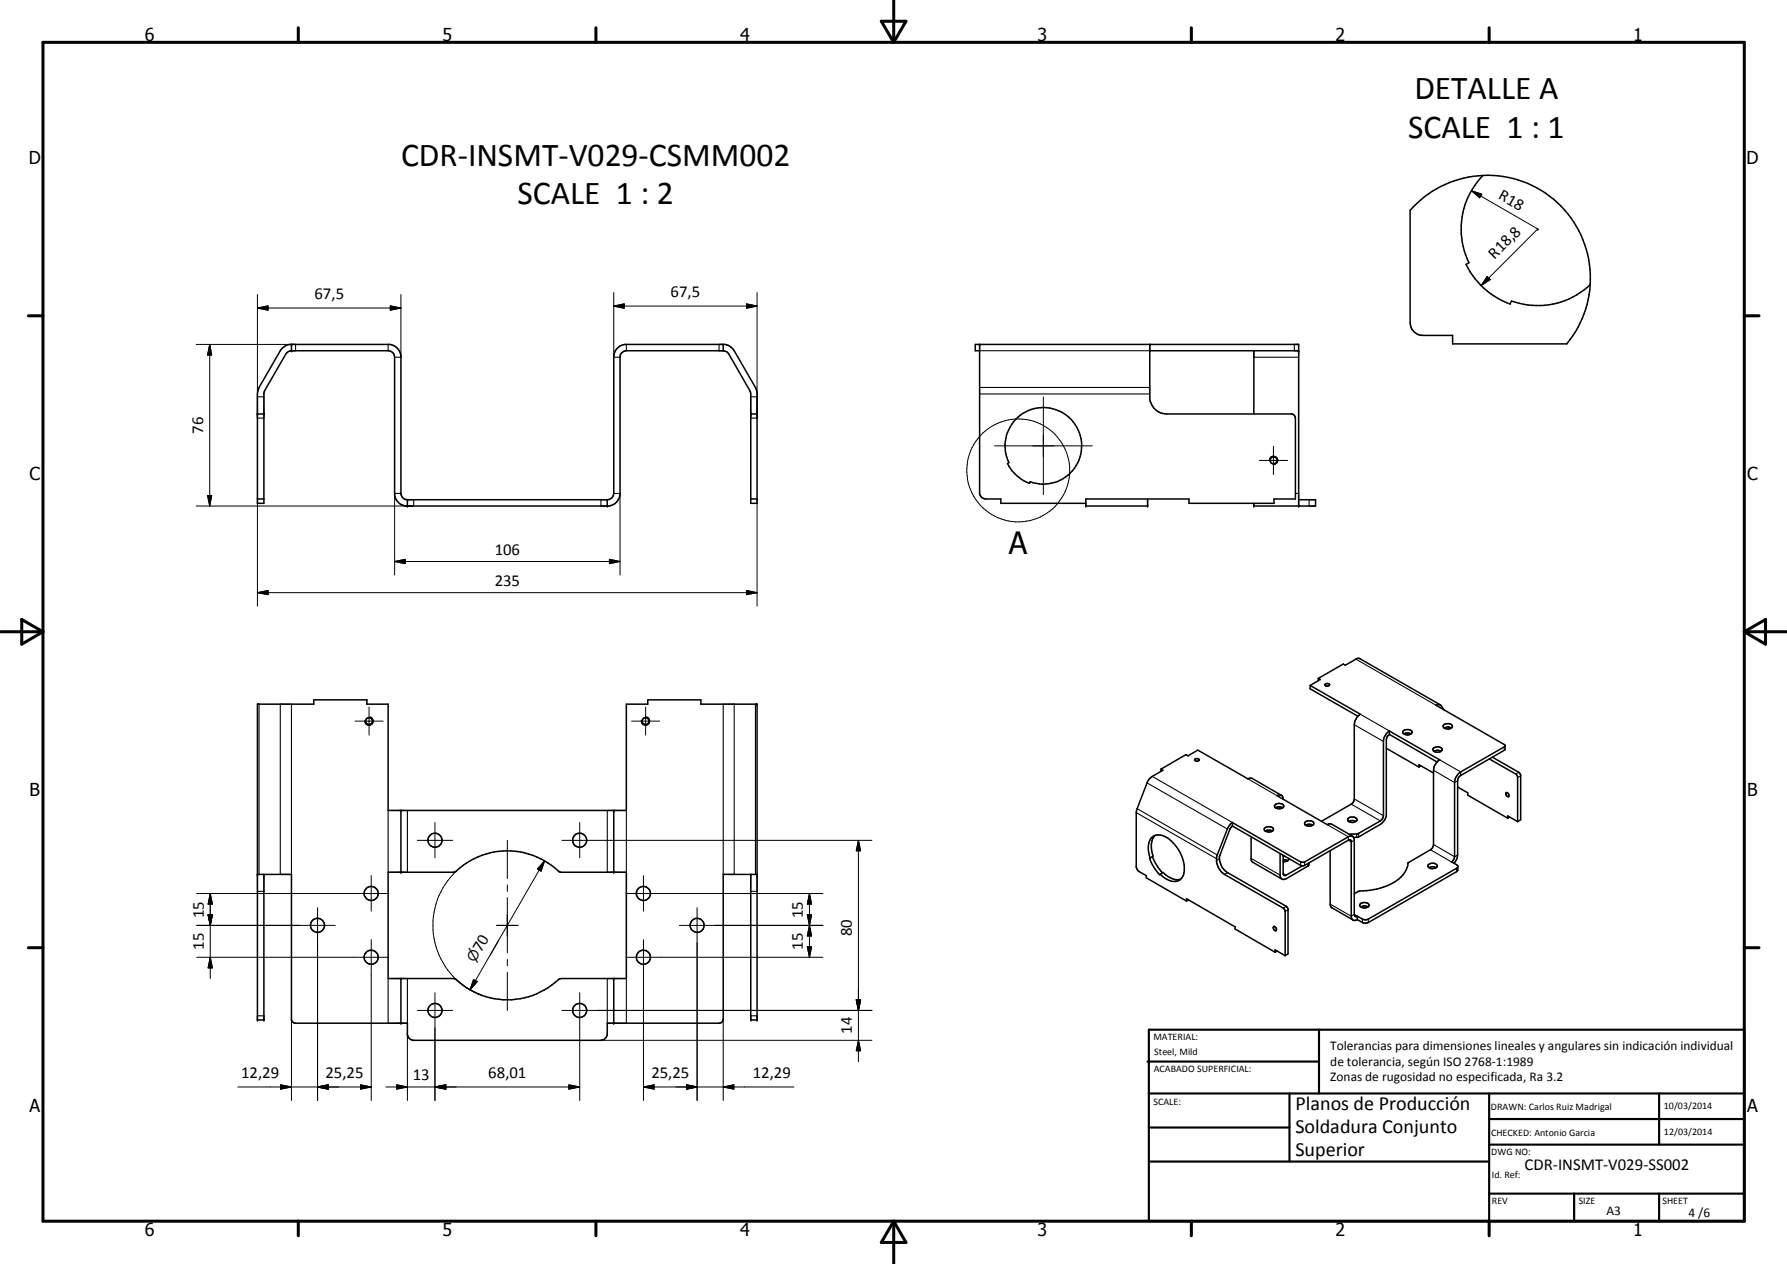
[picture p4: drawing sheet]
<svg xmlns="http://www.w3.org/2000/svg" width="420mm" height="297mm" viewBox="0 0 420 297" stroke-linecap="round" stroke-linejoin="round" font-family="sans-serif">
<g fill="none" stroke="#000" stroke-width=".35">
<path d="M348.7 41.2a23.9 23.9 0 0 0-17.2 8.2v26.4a3 3 0 0 0 3 3h7v2h26.9a24.2 24.2 0 0 0 5.5-13.9M348.7 41.2a24.1 24.1 0 0 1 25.2 25.7M348.7 41.2a17.9 17.9 0 0 0-3.3 20.5l-.7 .4a18.6 18.6 0 0 0 10.3 9.4l.4-.8a18 18 0 0 0 18.5-3.8M60.5 97.3h1.5M68.5 82.4l-.7 .2-.6 .6-5.2 9.1v26h-1.5l.1-26.1 .3-1.1 5.2-9 .9-.8 1.1-.4h23.6a3.1 3.1 0 0 1 2.6 2.7v32.4l.2 .8a1.52 1.52 0 0 0 1.3 .6M68.5 82.4h22.8a1.52 1.52 0 0 1 1.5 1.5v32.4a3.1 3.1 0 0 0 2.6 2.6h47.8a3 3 0 0 0 2.6-2.9v-32.1a1.52 1.52 0 0 1 1.5-1.5h22.7M68.5 80.9v1.5M170 82.4l.8 .2 .6 .6 5 8.9 .1 26.2h1.5v-26.1l-.4-1.1-5.2-9-.9-.8-1-.4h-23.6a3.1 3.1 0 0 0-2.6 2.7v32.6a1.5 1.5 0 0 1-1.5 1.2M170 80.9v1.5M176.5 97.3h1.5M230.3 82.4h-1v-1.5h76v38M230.3 80.9l.1 35.4a1.49 1.49 0 0 0 1.4 1h3.5v1h20"/>
<path d="M238.8 98.6a9 9 0 0 1 15.3 4.1 9 9 0 0 1-11.9 10.5l-.1 .4a9.9 9.9 0 0 1-5.2-4.7l.3-.2a9.1 9.1 0 0 1 1.6-10.1zM270.3 80.9v12.9a4.1 4.1 0 0 0 4 3.5h29.5l.4 .2 .4 .8v19h-5.1v1h-19.9v-1h-24.3v1.6h14.5v-1.6M270.3 82.4h35M294.8 82.4v14.9M60.5 117.3h1.5M95.8 117.4h47M95.8 117.4v1.5M142.8 117.4v1.5M176.5 117.3h1.5M305.3 117.4h4v1.5h-14.5v-.6M310 159.4l.4 .3-2.4 1.4M310 159.4l5.8-3.4 .5 .3 2.7-1.5 .4-.1 19.3 11"/>
<path d="M310 159.4v.6M281 178.4a.54 .54 0 0 1 .9 .3 .58 .58 0 0 1-1-.2zM308 161.1v.8l11.3 6.4M308 161.1l11.9 6.8-.8 .6a2.68 2.68 0 0 0-.7 1.8v17.7l-.1 .3-.6 .7-7 4M311.6 160.8a.68 .68 0 0 1 1 .1 .63 .63 0 0 1-1.1 0zM326 175.9l7.6 4.4M326.7 171.8l11.8 6.8-.7 .6a2.68 2.68 0 0 0-.8 1.8v17.9l-.7 .8-5.2 3a6.3 6.3 0 0 1-3.8 4.9 20.1 20.1 0 0 1-8 1.9l-.9 .5M326.7 172.6l-.5 .4-.2 .8-.1 18.1-.6 1.2-.7 .6-5.2 3-1.1 .1M326.7 171.8l-.7 .6-.7 1.5-.1 18.2-.6 .8-5.3 3-2.1 .2M326.7 172.6l11.2 6.5M326.7 171.8v.8M329.8 171.9a1.27 1.27 0 0 1 2.2 .2 1.27 1.27 0 0 1-2.2-.1z"/>
<path d="M330.1 172.5l.6-.2 1.1 .2M337 175.8a1.26 1.26 0 0 1 2.1 .4 1.18 1.18 0 0 1-1.2 .6 1.18 1.18 0 0 1-1-.8zM337.1 176.5l.7-.2 1 .2M339.4 170.3a1.52 1.52 0 0 1 2.1 .3 1.13 1.13 0 0 1-1.1 .8 1.13 1.13 0 0 1-1.1-.9zM339.5 166.9l-1-1.3-.9 .1 16.3 9.4-.1 1.2-10.6 6.1-.4 .6-.1 17.9-.2 .9-.6 1.1M339.5 171.1l.7-.2 1 .2M340.7 170.9l.1 .4M350.2 178.4l6.2 3.5 .4 .5v10.7M350.9 177.9l6.2 3.6 .4 .5v10.7l-.7 .4M353.9 175.3l-10.5 6.1a3.2 3.2 0 0 0-1.4 2.5v17.4l-.2 .6-.5 .7 1.4 .9 .1 1-.2 .3-21 12.1h-1.1l-1.4-.8M94.3 190.5v14.5M144.3 190.5v14.5"/>
<path d="M271.6 196.3a4.6 4.6 0 0 0-.5 4.9l-.7 .4M273 180.8l5.8-3.5 .5 .3 2.3-1.3 11.8 6.7 .9-.1 7 4M273 180.8l.4 .2-2.7 1.6-.9 1-2.6 6.8v13.4l.5 .9 1.8 1.1v.5l9.5 5.5M273 180.8v.5M289.8 194.1l-.6 .8-2.4 6.1a4.1 4.1 0 0 0 1.8 4.1l14 8.1 .2 .5v10.5l-.6 .4M289.8 193.3l-1.1 1.2-2.5 6.4a4.1 4.1 0 0 0 1.7 4.6l13.8 7.9 .3 .3 .2 .3v10.6M289.8 194.1l16.3 9.4 .6-.1 10.4-6h.5l.1 .3v17.6l.1 .5 .4 .5 .9-.2M289.8 193.3l16.3 9.3h.6l10.8-6.1a.79 .79 0 0 1 .9 .7v17.7l.3 .5 .4-.1M289.8 193.3v.8M294.2 196.6v5.4l.1 .4 7.1 4.2M297.3 194.7a1.36 1.36 0 0 1 2.1 .2 1.29 1.29 0 0 1-2.1 .1zM297.5 195.3a1.47 1.47 0 0 1 1.7 0"/>
<path d="M299.7 189.3a1.36 1.36 0 0 1 2.1 .1 1.29 1.29 0 0 1-2.1 .2zM301 189.7v.3M301 189.7l.6 .2M301 189.7h-.7l-.4 .2M301.7 187.8a.88 .88 0 0 0-.4-.9 .88 .88 0 0 0-1 .1l11.8 6.8 .4-.2 .6 .1 4.9 2.8M307 193.1a1.18 1.18 0 0 1 1.9 .5 1.36 1.36 0 0 1-2.2 0zM307 193.9a1.47 1.47 0 0 1 1.6 0M312.7 199.9l.1 13 .2 .4 5.1 2.9M317 192.3l.3-.2a1.49 1.49 0 0 1 1.7 .3 1.12 1.12 0 0 1-1 1 1.12 1.12 0 0 1-1.1-.8zM317.1 193l.6-.2 1.1 .2M333.6 180.3v-.6l3.4 2M334.1 180l-.5 .3"/>
<path d="M342.7 185l2.4 1.3v.6l9.4 5.4M354.1 186.3a.56 .56 0 0 1 .6 .3 .56 .56 0 0 1-.1 .6l-.4-.2-.2-.4zM354.5 192.3v-.6l2.3 1.4M355 192l-.5 .3M60.5 205.5h8v34.2l.6 .7 26.7 .1v2.7l.7 1 .8 .3 44.3-.1a1.52 1.52 0 0 0 1.2-1.2v-2.7h26.3l.7-.4 .2-.7v-33.9h8M62 205.5v34.2h-1.5v-74.2h13.3v-1h12.5v1h5v25h56v-25h5v-1h12.5v1h13.2v74.2h-1.5v-34.2M91.3 205l15.7-.1a17.7 17.7 0 0 1 24.6 0l15.7 .1v25h-15.7a17.7 17.7 0 0 1-24.6 0h-15.7zM270.4 201.6l-.1 .1a10.6 10.6 0 0 0 2.4 3.9l.1-.2M270.4 201.6a4.9 4.9 0 0 1 .4-4.8 3.4 3.4 0 0 1 4.6 .9 8.7 8.7 0 0 1 2.9 7.8 2.35 2.35 0 0 1-3.4 1.4l-.9-.4-1.2-1.1M271 201.3l1 2.1 1.3 1.7M272.8 205.4l.7-.4a4.4 4.4 0 0 0 4.1 1.6M279 211.8v-.6l11.4 6.6v.5l9.4 5.5"/>
<path d="M279.4 211.5l-.4 .3M299.4 217.8a.56 .56 0 0 1 .6 .3 .56 .56 0 0 1-.1 .6l-.4-.2zM301 200.6v5.1l.1 .5 .4 .4 .9-.1 5.1-3 .2-.2 .1-.5M301.7 202.1l1.1 .2M301.7 201.3h.5M301.7 201v4.4l.3 .3h.4l3.8-2.2M302.8 202.3l-1.1 .2M303 201.7l-.2 .6M319.1 215.3v.8M319.9 212.3a1.24 1.24 0 0 1 2 .5 1.29 1.29 0 0 1-2.2-.1zM319.9 213.1l.6-.2 1.1 .2M335.7 203.3a1.21 1.21 0 0 1 1.2-.5 1.21 1.21 0 0 1 1 .8 1.27 1.27 0 0 1-2.2-.1z"/>
<path d="M336 203.9l.8-.2 .8 .2M342.8 203.7l-.3 .3-20.9 12.1h-1.1l-1.4-.8M94.3 230v10.5M144.3 230v10.5M299.8 223.8v-.6l2.4 1.4M300.3 223.5l-.5 .3"/>
<circle cx="299.4" cy="108.2" r=".82"/>
<circle cx="86.8" cy="169.4" r=".81"/>
<circle cx="151.8" cy="169.5" r=".8"/>
<circle cx="102.3" cy="197.4" r="1.65"/>
<circle cx="136.3" cy="197.5" r="1.64"/>
<circle cx="74.6" cy="217.5" r="1.66"/>
<circle cx="87.3" cy="209.9" r="1.64"/>
<circle cx="151.3" cy="210" r="1.65"/>
<circle cx="163.9" cy="217.4" r="1.64"/>
<circle cx="87.3" cy="224.9" r="1.64"/>
<circle cx="102.3" cy="237.5" r="1.65"/>
<circle cx="136.3" cy="237.5" r="1.65"/>
<circle cx="151.3" cy="224.9" r="1.64"/>
</g>
<g fill="#000">
<circle cx="60.5" cy="97.3" r=".18"/>
<circle cx="62" cy="97.3" r=".18"/>
<circle cx="68.5" cy="82.4" r=".18"/>
<circle cx="68.5" cy="80.9" r=".18"/>
<circle cx="176.5" cy="97.3" r=".18"/>
<circle cx="178" cy="97.3" r=".18"/>
<circle cx="230.3" cy="80.9" r=".18"/>
<circle cx="270.3" cy="80.9" r=".18"/>
<circle cx="95.8" cy="118.9" r=".18"/>
<circle cx="95.8" cy="117.4" r=".18"/>
<circle cx="142.8" cy="117.4" r=".18"/>
<circle cx="142.8" cy="118.9" r=".18"/>
<circle cx="255.3" cy="118.9" r=".18"/>
<circle cx="269.8" cy="118.9" r=".18"/>
<circle cx="294.8" cy="118.9" r=".18"/>
<circle cx="305.3" cy="118.9" r=".18"/>
<circle cx="178" cy="165.5" r=".18"/>
<circle cx="94.3" cy="190.5" r=".18"/>
<circle cx="144.3" cy="190.5" r=".18"/>
<circle cx="60.5" cy="205.5" r=".18"/>
<circle cx="62" cy="205.5" r=".18"/>
<circle cx="94.3" cy="205" r=".18"/>
<circle cx="144.3" cy="205" r=".18"/>
<circle cx="176.5" cy="205.5" r=".18"/>
<circle cx="178" cy="205.5" r=".18"/>
<circle cx="60.5" cy="239.7" r=".18"/>
<circle cx="62" cy="239.7" r=".18"/>
<circle cx="94.3" cy="230" r=".18"/>
<circle cx="144.3" cy="230" r=".18"/>
<circle cx="176.5" cy="239.7" r=".18"/>
<circle cx="178" cy="239.7" r=".18"/>
<circle cx="94.3" cy="240.5" r=".18"/>
<circle cx="144.3" cy="240.5" r=".18"/>
</g>
<g fill="none" stroke="#000" stroke-width=".25">
<path d="M60.5 98.3h1.5M60.5 93.3h1.5M69.5 80.9v1.5M91.3 80.9v1.5M92.8 83.9h1.5M144.3 83.9h1.5M147.3 80.9v1.5M169.1 80.9v1.5M176.5 98.3h1.5M176.5 93.3h1.5M230.3 91.1h40M230.3 92.6h40"/>
<path d="M230.3 82.4h40M294.8 83.9h10.5M304.3 80.9v1.5M92.8 116h1.5M97.3 117.4v1.5M141.3 117.4v1.5M144.3 116h1.5M298.5 108a1 1 0 0 1 1.1-.8 1 1 0 0 1 .8 1.2 1 1 0 0 1-1.1 .8M304.6 116h.7M307.8 117.4v1.5M318.8 154.9l18.8 10.8M60.9 165.5v40"/>
<path d="M65.9 165.5v40M68.5 165.5v40M86.9 168.4a1 1 0 0 1 .9 1.2 1 1 0 0 1-1.2 .8 1 1 0 0 1-.8-1.1M152 168.4a1.01 1.01 0 0 1 .8 1.2 1.01 1.01 0 0 1-1.2 .8 1.01 1.01 0 0 1-.8-1.1M170 165.5v40M172.6 165.5v40M177.6 165.5v40M318.4 170.3l6.9 3.9M319.9 167.9l6.8 3.9M338.5 178.6l4.9 2.8v.8M353.7 175.5v.8M91.3 190.5v14.5"/>
<path d="M95.8 190.5v14.5M142.8 190.5v14.5M147.3 190.5v14.5M267.2 191l18.8 10.8M267.4 190l18.8 10.9M269.7 184l18.9 10.8M270.9 182.5l18.9 10.8M293.4 183l6.9 4M312.1 193.8l4.9 2.8v.8l.7 .5 .7-.5M317.7 189l6.9 3.9M318.4 187.7l6.9 4M319 196v.8"/>
<path d="M319.4 195.8v.9M336.3 199.7l5 2.9M337 198.5l5 2.8 .7-.4M337 181l5 2.9 .7-.4M357.1 181.5l-.7 .4M357.5 182.3l-.7 .5M60.5 209.5h1.5M176.5 209.5h1.5M286.7 201.8l-.7 .4M288.6 205.1l-.7 .4M294.2 201.7l6.8 4M301.7 205.3l.7 .4"/>
<path d="M302.4 213l-.7 .4M302.8 213.8l-.6 .4M305.8 202.6v.8M306.7 202.6v.8M307.5 202.9v.6M307.7 202.8v.5M312.7 212.5l5 2.8 .7-.4 .7 .4M320.3 216v.8M321.7 216v.8M342.5 204v.9M60.5 238.7h1.5M91.3 230v10.5"/>
<path d="M95.8 230v10.5M142.8 230v10.5M147.3 230v10.5M176.5 238.7h1.5"/>
</g>
<g fill="none" stroke="#000" stroke-width=".71">
<path d="M10.1 9.9h400v277.1h-400zM70.1 6.5v3.4M140.1 6.5v3.4M207.2 5h5.8l-2.9 4.9zM210.1 0v9.9M280.1 6.5v3.4M350.1 6.5v3.4M6.7 74.2h3.4M410.1 74.2h3.5M.1 148.5h10M5.1 145.6l5 2.9-5 2.9zM410.1 148.5h10"/>
<path d="M410.1 148.5l5-2.9v5.8zM6.7 222.7h3.4M410.1 222.7h3.5M70.1 287v3.4M140.1 287v3.4M210.1 287v10M210.1 287l2.9 5h-5.8zM280.1 287v3.4M350.1 287v3.4"/>
</g>
<g fill="none" stroke="#000" stroke-width=".51">
<path d="M269.8 249.5h40.3M270.1 242h140v45h-140zM270.1 257h140M303.2 257v16M310.1 242v15M350.1 257v30M390.1 257v12M270.1 265h33.1M270.1 273h80M350.1 269h60M350.1 263h60M350.1 280.5h60"/>
<path d="M370.1 280.5v6.5M390.1 280.5v6.5"/>
</g>
<g fill="none" stroke="#000" stroke-width=".24">
<path d="M346 44.8l2.4 .8-.5 .9zM346 44.8l15.6 9M361.6 53.8h.1M361.6 53.8l-13.3 13.3M60.5 72.4l2.5-.5v1zM60.5 69.2v29.1M60.5 72.4h33.8M91.8 71.9l2.5 .5-2.5 .5zM94.3 69.2v14.7M144.3 71.9l2.5-.5v1zM144.3 71.9h33.7M144.3 68.7v15.2"/>
<path d="M175.5 71.4l2.5 .5-2.5 .5zM178 68.7v29.6M349.7 65l.7 .7-2.1 1.4zM46.1 80.9h23.4M49.3 80.9l.5 2.5h-1zM49.3 80.9v38M245.3 93.3v22.9M46.1 118.9h51.2M48.8 116.5h1l-.5 2.4zM60.5 117.3v25.2M92.8 116v19.1M145.8 116v19.1"/>
<path d="M178 117.3v25.2M233.8 104.8h23M296.1 108.2h6.7M299.4 104.9v6.6M60.5 139.3l2.5-.5v.9zM60.5 139.3h117.5M92.8 132l2.5-.6v1.1zM92.8 132h53M143.3 131.4l2.5 .6-2.5 .5zM175.5 138.8l2.5 .5-2.5 .4zM83.5 169.5h6.6M86.8 166.2v6.6"/>
<path d="M148.5 169.5h6.6M151.8 166.2v6.6M98.1 197.5h8.3M102.3 193.3v8.3M119.3 197.5v9M132.1 197.5h72.9M136.3 193.3v8.3M201.8 197.5l.5 2.4h-1zM201.8 197.5v52M46.3 217.5h32.5M46.3 210h45.1M48.9 215h1l-.5 2.5z"/>
<path d="M49.4 210l.5 2.5h-1zM49.4 210v20M74.7 213.3v45.3M87.3 205.8v8.3M107.3 204.7a17.5 17.5 0 0 0 6.1 29.2M116.8 217.5h5M119.3 207.9v1.6M119.3 210.9v13M128 202.3l-.8 2.4-.8-.5zM128 202.3l-17.5 30.3M147.1 210h46.4M151.3 205.8v8.3"/>
<path d="M159.8 217.5h33.7M163.9 213.3v45.3M189.8 215h1l-.5 2.5zM189.8 215h1l-1 5h1zM190.3 217.5l.5 2.5h-1zM190.3 210l.5 2.5h-1zM190.3 210v15M46.3 225h45.1M49.4 225l.5 2.5h-1zM68.5 239.4v19.2M87.3 220.8v37.8M98.1 237.4h8.3"/>
<path d="M102.3 233.3v25.3M111.3 230.2l.9 .5-1.7 1.9zM117.3 220.9l-2.1 3.6M119.3 225.5v1.4M119.3 228.5v8.9M132.1 237.4h72.9M136.3 233.3v25.3M147.1 225h46.4M151.3 220.8v37.8M170 239.4v19.2M189.8 222.5h1l-.5 2.5zM201.3 234.9h1l-.5 2.5z"/>
<path d="M55.9 255.4h31.4M66 254.9l2.5 .5-2.5 .5zM74.7 255.4l2.5-.5v1zM84.8 254.9l2.5 .5-2.5 .5zM90.8 255.4h45.5M93.3 254.9l2.5 .5-2.5 .5zM95.8 243v15.6M102.3 255.4l2.5-.5v1zM133.8 254.9l2.5 .5-2.5 .5zM141.3 244.5h63.7M151.3 255.4l2.5-.5v1zM151.3 255.4h35.4"/>
<path d="M161.4 254.9l2.5 .5-2.5 .5zM170 255.4l2.5-.5v1zM201.8 244.5l.5 2.4h-1z"/>
<circle cx="239.4" cy="110.6" r="12.1"/>
</g>
<g fill="#000">
<path d="M346 44.8l2.4 .8-.5 .9zM60.5 72.4l2.5-.5v1zM91.8 71.9l2.5 .5-2.5 .5zM144.3 71.9l2.5-.5v1zM175.5 71.4l2.5 .5-2.5 .5zM349.7 65l.7 .7-2.1 1.4zM49.3 80.9l.5 2.5h-1zM48.8 116.5h1l-.5 2.4zM60.5 139.3l2.5-.5v.9zM92.8 132l2.5-.6v1.1zM143.3 131.4l2.5 .6-2.5 .5zM175.5 138.8l2.5 .5-2.5 .4z"/>
<path d="M201.8 197.5l.5 2.4h-1zM48.9 215h1l-.5 2.5zM49.4 210l.5 2.5h-1zM128 202.3l-.8 2.4-.8-.5zM189.8 215h1l-.5 2.5zM190.3 217.5l.5 2.5h-1zM190.3 210l.5 2.5h-1zM49.4 225l.5 2.5h-1zM111.3 230.2l.9 .5-1.7 1.9zM189.8 222.5h1l-.5 2.5zM201.3 234.9h1l-.5 2.5zM66 254.9l2.5 .5-2.5 .5z"/>
<path d="M74.7 255.4l2.5-.5v1zM84.8 254.9l2.5 .5-2.5 .5zM93.3 254.9l2.5 .5-2.5 .5zM102.3 255.4l2.5-.5v1zM133.8 254.9l2.5 .5-2.5 .5zM151.3 255.4l2.5-.5v1zM161.4 254.9l2.5 .5-2.5 .5zM170 255.4l2.5-.5v1zM201.8 244.5l.5 2.4h-1z"/>
</g>
<g font-size="7.9">
<text x="332.6" y="23.4">DETALLE A</text>
<text x="331.1" y="32.3">SCALE 1 : 1</text>
<text x="94.3" y="39">CDR-INSMT-V029-CSMM002</text>
<text x="121.7" y="48">SCALE 1 : 2</text>
</g>
<text font-size="7.2" x="237.2" y="130.3">A</text>
<g font-size="4.7">
<text x="304.6" y="260.8">Planos de Producción</text>
<text x="304.6" y="266.2">Soldadura Conjunto</text>
<text x="304.6" y="271.6">Superior</text>
</g>
<g font-size="4.2">
<text x="34" y="9.6">6</text>
<text x="104" y="9.6">5</text>
<text x="174" y="9.6">4</text>
<text x="244" y="9.6">3</text>
<text x="314" y="9.6">2</text>
<text x="384" y="9.6">1</text>
<text x="6.8" y="38.7">D</text>
<text x="410.6" y="38.7">D</text>
<text x="7" y="112.9">C</text>
<text x="410.8" y="112.9">C</text>
<text x="7" y="187.1">B</text>
<text x="410.8" y="187.1">B</text>
<text x="7" y="261.4">A</text>
<text x="410.8" y="261.4">A</text>
<text x="34" y="290.4">6</text>
<text x="104" y="290.4">5</text>
<text x="174" y="290.4">4</text>
<text x="244" y="290.4">3</text>
<text x="314" y="290.4">2</text>
<text x="384" y="290.4">1</text>
</g>
<g font-size="3.9">
<text x="352.1" y="46.6" transform="rotate(30 352.1 46.6)">R18</text>
<text x="351.4" y="61" transform="rotate(-45 351.4 61)">R18,8</text>
<text x="73.9" y="70.3">67,5</text>
<text x="157.7" y="69.9">67,5</text>
<text x="47.7" y="101.9" transform="rotate(-90 47.7 101.9)">76</text>
<text x="116.3" y="130.4">106</text>
<text x="116.3" y="137.8">235</text>
<text x="47.9" y="215.7" transform="rotate(-90 47.9 215.7)">15</text>
<text x="188.8" y="215.7" transform="rotate(-90 188.8 215.7)">15</text>
<text x="200.3" y="220" transform="rotate(-90 200.3 220)">80</text>
<text x="47.9" y="223.2" transform="rotate(-90 47.9 223.2)">15</text>
<text x="113.1" y="223.9" transform="rotate(-60 113.1 223.9)">70</text>
<text x="188.8" y="223.2" transform="rotate(-90 188.8 223.2)">15</text>
<text x="200.3" y="243" transform="rotate(-90 200.3 243)">14</text>
<text x="56.7" y="253.4">12,29</text>
<text x="76.5" y="253.4">25,25</text>
<text x="97.1" y="253.9">13</text>
<text x="114.8" y="253.4">68,01</text>
<text x="153.2" y="253.4">25,25</text>
<text x="177" y="253.4">12,29</text>
<text x="358.5" y="275">CDR-INSMT-V029-SS002</text>
</g>
<text font-size="3.3" x="111.7" y="226.4" transform="rotate(-60 111.7 226.4)">n</text>
<g font-size="3.1">
<text x="312.7" y="246.8">Tolerancias para dimensiones lineales y angulares sin indicación individual</text>
<text x="312.7" y="250.4">de tolerancia, según ISO 2768-1:1989</text>
<text x="312.7" y="254">Zonas de rugosidad no especificada, Ra 3.2</text>
<text x="377.7" y="285.6">A3</text>
<text x="397" y="285.9">4 /6</text>
</g>
<g font-size="2.4">
<text x="271.2" y="244.4">MATERIAL:</text>
<text x="271.3" y="252">ACABADO SUPERFICIAL:</text>
<text x="271.4" y="247.9">Steel, Mild</text>
<text x="271.2" y="259.7">SCALE:</text>
<text x="350.6" y="260.8">DRAWN: Carlos Ruiz Madrigal</text>
<text x="391.2" y="260.6">10/03/2014</text>
<text x="350.6" y="267">CHECKED: Antonio Garcia</text>
<text x="391.2" y="266.7">12/03/2014</text>
<text x="350.6" y="271.4">DWG NO:</text>
<text x="350.8" y="276.9">Id. Ref:</text>
<text x="350.8" y="282.8">REV</text>
<text x="371.2" y="282.9">SIZE</text>
<text x="390.9" y="282.9">SHEET</text>
</g>
</svg>
